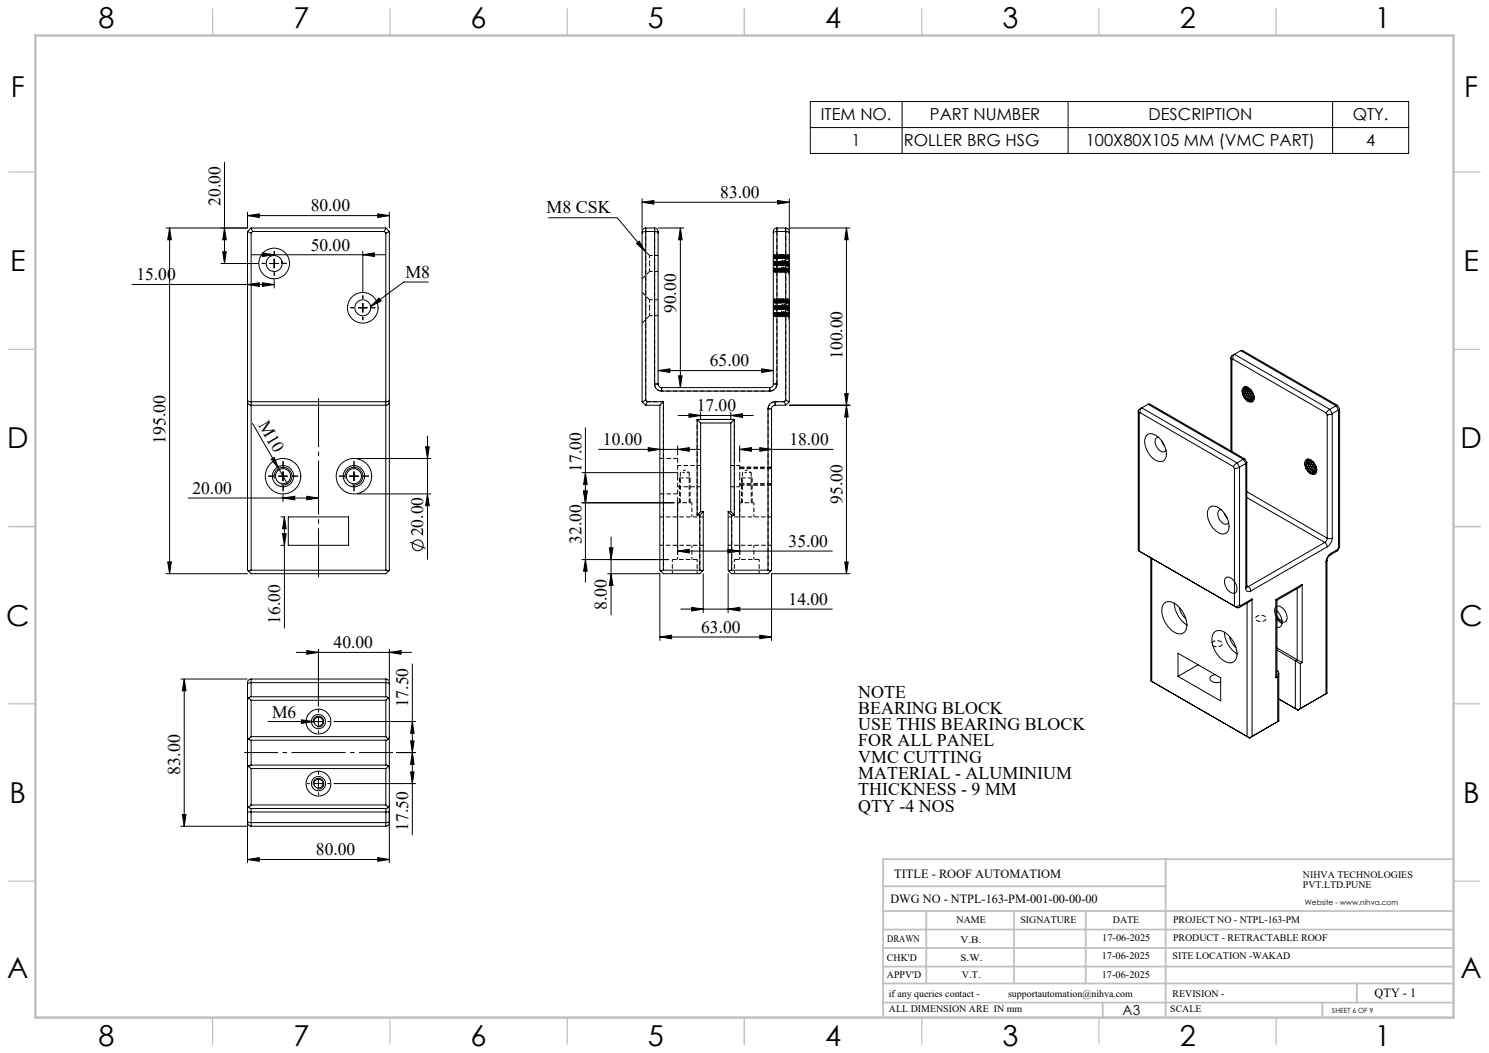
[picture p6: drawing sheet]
<svg xmlns="http://www.w3.org/2000/svg" width="420mm" height="297mm" viewBox="0 0 420 297" stroke-linecap="round" stroke-linejoin="round" font-family="sans-serif">
<g fill="none" stroke="#000" stroke-width=".28">
<path d="M228.6 28.6h168.7v14.7h-168.7zM228.6 36h168.7M254.5 28.6v14.7M301.3 28.6v14.7M375.9 28.6v14.7M63.3 45.8v28.5M69.8 59.8v4.5h-23M109.8 59.8v4.5M181.1 56.1v8.6M181.1 57h41.5M181.1 57l3.3-.5v1.1zM219.3 56.5l3.3 .5-3.3 .6z"/>
<path d="M222.6 56.1v8.6M47.8 64.3v97.5M47.8 64.3l.5 3.3h-1zM62.3 74.3h10.5M62.8 71h1l-.5 3.3zM63.3 64.3l.5 3.3h-1zM69.8 60.8l3.3-.5v1zM69.8 60.8h40M69.8 65.3l1 .4M69.8 65.3v95.5l.3 .3M70.8 64.3l.5 1M70.8 65.7v95.1"/>
<path d="M70.8 64.3h38M70.8 64.3l-1 1M71 71.9h37.7M71.3 65.3l-.5 .4M71.3 65.3h37.1M74 71.3l3.3 .6-3.3 .5zM74 79.8l3.3 .5-3.3 .5zM76.1 74.3h2.5M77.3 78.8v2.4M77.3 73.1v2.5M79.5 73.6l.1 .7M102.3 71.9l3.3-.6v1.1z"/>
<path d="M102.3 70.9v11.4M106.5 60.3l3.3 .5-3.3 .5zM108.4 65.3l.4 .4M108.8 64.3l-.4 1M108.8 65.7v95.1M108.8 64.3l1 1M109.8 65.3l-1 .4M109.8 65.3v95.5l-.3 .3M120.8 79.5h-6.9l-9.3 6.9M154.7 61.4h19.4l7.9 9.5M179.5 68.7l.8-.7 1.7 2.9zM181.1 65.7l.5-.3 .5-.1h2.9l.6 .4"/>
<path d="M182.1 64.3a1.08 1.08 0 0 0-1 1v48M182.1 64.3h2.5M182.1 64.3v48.6M184.6 64.3a.96 .96 0 0 1 1 1v43M184.6 64.3v44M185.6 64.3h7.3M191.9 64.3l.5 3.3h-1zM191.9 64.3v45M218.1 65.7l.5-.3 .5-.1h2.9l.6 .4M219.1 64.3a1.02 1.02 0 0 0-1 1v43M219.1 64.3h2.5M219.1 64.3v44"/>
<path d="M221.6 64.3a1.02 1.02 0 0 1 1 1v48M221.6 64.3v48.6M222.6 64.3h17.1M238.8 64.3l.5 3.3h-1zM238.8 64.3v97.5M37.2 80.3h40.1M69.8 80.3l3.3-.5v1zM101.1 86.8h2.5M102.3 85.6v2.4M104.5 86.1l.1 .7M106.9 84.1l.6 .8-2.9 1.5zM348.2 99.9l-.4 .7v.7"/>
<path d="M348.2 99.9l-.7 .4a.72 .72 0 0 0 0 1.2M348.2 99.9l26.9 15.6M350 98.9h.6l26.7 15.4M350 98.9l26.8 15.5M350 98.9l-1.8 1M69.8 112.9l.3 .3 .6 .1h38.3l.6-.1 .2-.3M69.8 113.3a1.02 1.02 0 0 0 1 1h38a.96 .96 0 0 0 1-1M71.2 119.4l7.4 12.7M181.1 113.3l1 1M182.1 112.9l-1 .4M182.1 114.3h4M182.1 112.9l.4 .4"/>
<path d="M182.5 113.3l-.4 1M182.5 113.3h4.6M184.6 108.3a1.99 1.99 0 0 0 2 2M184.6 108.3h1M185.6 108.3a1.02 1.02 0 0 0 1 1M185.6 104.5l3.3-.5v1.1zM185.6 104.5h32.5M186.1 114.3v46.5l.3 .3M186.6 109.3v1M186.6 110.3h30.5M186.6 109.3h30.5M187.1 113.3l-1 1"/>
<path d="M187.1 113.3v47.5M191.3 117.2h21.2M191.4 106h1l-.5 3.3zM194.3 116.7l3.3 .5-3.3 .5zM196.6 118.3l1 1M196.6 118.3h10.5M196.6 118.3v27M197.6 119.3h8.5M197.6 119.3v25M197.6 116.2v2.1M206.1 119.3v25M206.1 117.2l3.3-.5v1z"/>
<path d="M206.1 116.2v2.1M207.1 118.3l-1 1M207.1 118.3v27M214.8 104l3.3 .5-3.3 .6zM216.6 115.3h1M216.6 115.3v45.5M217.1 109.3v1M217.6 115.3v45.5l-.3 .3M218.1 108.3h1M218.1 108.3a1.02 1.02 0 0 1-1 1M218.6 113.3a1.99 1.99 0 0 0-2 2M218.6 113.3v1"/>
<path d="M218.6 114.3a1.02 1.02 0 0 0-1 1M218.6 113.3h2.6M218.6 114.3h3M219.1 108.3a2.05 2.05 0 0 1-2 2M221.2 113.3l.4 1M221.6 112.9l1 .4M221.6 112.9l-.4 .4M222.6 113.3l-1 1M222.6 114.3h17.1M238.3 111h1l-.5 3.3zM238.8 114.3l.5 3.3h-1zM321.1 116v39.1l.2 .4"/>
<path d="M321.3 116.6v38.9M321.6 116.4l26.3 15.2M321.6 116.4l-.3 .2M322.1 115a1.2 1.2 0 0 0-.5 1.4M322.1 115l-.8 .5a.7 .7 0 0 0 0 1.1M322.1 115l26.8 15.6M323.8 114h.6l26.7 15.4M323.8 114l26.9 15.5M323.8 114l-1.7 1M347.2 100.9v26.3M347.5 101.5v25.8M347.8 101.3l26.3 15.2"/>
<path d="M347.8 101.3l-.3 .2M350.4 110.1v.4a3.8 3.8 0 0 0 1.5 2.7M351.2 109.1a2.82 2.82 0 0 0 1.2 3.9 .91 .91 0 0 0 1.1-.1 .91 .91 0 0 0 .2-1.1l-.1-.3M351.2 109.1a2.85 2.85 0 0 0 1.9 4l.3-.1M351.4 109.1a2.93 2.93 0 0 0 2.1 3.8M351.5 109.1a2.94 2.94 0 0 0 2 3.8M351.7 109.2a3.3 3.3 0 0 0 1.9 3.4M351.8 109.2a3.3 3.3 0 0 0 1.9 3.3M352.1 109.3l.4 1.7 1.2 1.3M352.2 109.4a4 4 0 0 0 1.2 2.5l.3 .2M352.6 109.7l.5 1.4 .6 .5M353.6 111.3l-.9-1.4 .9 1.5"/>
<path d="M353.6 111.5a2.96 2.96 0 0 0-2.5-2.4 1.89 1.89 0 0 0-.3 2.8l1.1 1.3M353.6 111.5a1.49 1.49 0 0 1-.5 1.9l-1.2-.2M374.1 116.5l.3 .5M374.4 117v34.8M375.1 115.5l-1 1M375.1 115.5l.7 1.2M375.8 116.7l-1.4 .3M375.8 116.7v35.1M376.8 114.4l.5-.1 .6 1.1-.4 .2M376.8 114.4l.7 1.2M376.8 114.4l-1.7 1.1M377.5 115.6l-1.7 1.1"/>
<path d="M377.5 115.6v38.9M377.9 115.4v38.9M76.5 129.5l.9-.5 1.2 3.1zM77.4 135a2.51 2.51 0 0 1 2.2-3.2 2.51 2.51 0 0 1 2.7 2.7 2.51 2.51 0 0 1-3.1 2.2M78.6 132.1l2.5 4.4M78.6 134.3h2.5M79.8 139.6v1.9M79.8 133.1v2.5M86.5 140l3.3 .5-3.3 .5zM97.4 135a2.51 2.51 0 0 1 2.2-3.2 2.51 2.51 0 0 1 2.7 2.7 2.51 2.51 0 0 1-3.1 2.2M98.6 134.3h2.5M99.8 133.1v2.5"/>
<path d="M100.8 129.3h20.8M100.8 139.3h20.8M120.1 126h1l-.5 3.3zM120.6 139.3l.5 3.3h-1zM120.6 123v34.7M164.1 133.3h26.8M164.6 138.5h1l-.5 3.3zM165.1 133.3l.5 3.3h-1zM165.1 120.6v43.6M168.8 126.7h28.7M182.8 126.3l3.3 .4-3.3 .6zM191.1 125.8v2.5"/>
<path d="M191.1 126.7l3.3-.4v1zM208.6 126.7h26.4M208.6 125.8v4.5M208.6 138.3v18.2M208.6 126.7l3.3-.4v1zM214.3 126.3l3.3 .4-3.3 .6zM323.3 122.9a2.41 2.41 0 0 1 3.7 .6 5.4 5.4 0 0 1 1.5 6.1 2.43 2.43 0 0 1-3.6-.6 5.9 5.9 0 0 1-1.8-5.8zM326.8 123.4a1.14 1.14 0 0 0-.9 1.7 2.81 2.81 0 0 0 2.4 2.4l.6-.5M327.7 124.4l.7 1.3M347.9 131.6l.3 .5M348.2 132.1v38.9M348.9 130.6l-1 1"/>
<path d="M348.9 130.6l.7 1.2M349.6 131.8l-1.4 .3M349.6 131.8v38.8M350.7 129.5l.4-.1 .6 1-.3 .3M350.7 129.5l.7 1.2M350.7 129.5l-1.8 1.1M351.4 130.7l-1.8 1.1M351.4 130.7v35.2M351.7 130.5v34.9M351.7 138.7l22.7 13.1M368.1 130.5l.4 1.6 1.1 1.5M369.1 129.5a2.93 2.93 0 0 0 2.1 3.8"/>
<path d="M369.1 129.5a2.89 2.89 0 0 0 2.1 3.7M369.4 129.6a3.2 3.2 0 0 0 1.9 3.4M369.5 129.6a3.3 3.3 0 0 0 1.8 3.4M369.7 129.7l.5 1.8 1.2 1.1M369.9 129.8a3.7 3.7 0 0 0 1.3 2.6l.2 .1M370.2 130.1l.4 1 .7 .9M371.3 131.8l-.9-1.5 .9 1.5M371.3 131.9a2.98 2.98 0 0 0-2.5-2.4 1.89 1.89 0 0 0-.4 2.8l1.2 1.3M371.3 131.9a1.46 1.46 0 0 1-.6 1.9l-1.1-.2M371.3 131.9a1.06 1.06 0 0 1-.2 1.5 1.06 1.06 0 0 1-1.5-.3 2.68 2.68 0 0 1-.7-3.6 2.88 2.88 0 0 0 1.9 4l.3-.1M47.3 158.5h1l-.5 3.3zM53.1 140.5h36.7"/>
<path d="M79.2 145.8h1.1M79.2 153.8h1.1M79.7 150.5h1l-.5 3.3zM79.8 140.5l3.3-.5v1zM80.2 145.8l.5 3.3h-1zM80.2 145.8v31.4M81.3 145.8h17v8h-17zM115.6 152.9l4.4 1.8M164.1 141.8h26M164.1 157.8h24.5M165.1 157.8l.5 3.3h-1zM171.9 154.5h1l-.5 3.3z"/>
<path d="M172.4 151.5v21.9M191.1 140.3v16.2M191.1 155.4h43.7M191.1 155.4l3.3-.5v1.1zM196.6 145.3h.8M197.4 145.3v15.5M197.6 144.3l-1 1M197.6 144.3h.8M198.4 144.3l-1 1M198.4 144.3v16.5l-.3 .3M205.3 154.9l3.3 .5-3.3 .6zM205.4 144.3l1 1"/>
<path d="M205.4 144.3v16.5l.3 .3M205.4 144.3h.7M206.1 144.3l1 1M206.4 145.3h.7M206.4 145.3v15.5M238.3 158.5h1l-.5 3.3zM321.3 155.5l26.9 15.5M321.3 155.5l27.6 15.9M324.6 157.3v34.7M324.9 157.5v34.7M341.2 143.1a2.91 2.91 0 0 1 3.8 1.3 5.1 5.1 0 0 1 1.2 5.6 2.41 2.41 0 0 1-3.6-.6 5.8 5.8 0 0 1-1.8-5.8zM344.5 143.8a1.1 1.1 0 0 0-.9 1.6 2.73 2.73 0 0 0 2.4 2.4l.5-.4"/>
<path d="M345.3 144.8l.8 1.3M351.7 140.3l22 12.7M373.7 153l.6 .7 .1 .5M373.7 153l-21.6 12.4M374 158.5v37.2M374.3 158.1l-.3 .4M374.3 158.1v37.4M374.4 151.8l.5 .1 .9-.1M374.4 151.8l-.1 .5-.6 .7M374.4 154.2l-21.6 12.5M375.2 156.5l-.5 .6-.4 1M375.4 156.1a3.2 3.2 0 0 0-1.4 2.4"/>
<path d="M375.4 156.1l-.2 .4M375.8 151.8a3.2 3.2 0 0 1-1.4 2.4M377.3 155v.4M377.3 155.4l-2.1 1.1M377.3 155l-1.9 1.1M377.5 154.5l-.2 .5M377.8 154.4l-.5 .9M377.9 154.3l-.4 .2M46.8 161.8h23M70.1 161.1l.7 .7h38l.7-.7M70.8 160.8l-.7 .3M70.8 160.8h38"/>
<path d="M108.8 160.8l.7 .3M171.4 161.8h14.7v18.9M172.4 161.8l.5 3.3h-1zM186.1 179.7h31.5M186.1 179.7l3.3-.6v1.1zM186.4 161.1l.7 .7h10.3l.7-.7M187.1 160.8l-.7 .3M187.1 160.8h10.3M192 171.8h42.8M195.1 171.3l3.3 .5-3.3 .5zM197.4 160.8l.7 .3M198.4 161.8v11"/>
<path d="M205.4 171.8l3.3-.5v1zM205.4 161.8v11M205.7 161.1l.7 .7h10.2l.7-.7M206.4 160.8l-.7 .3M206.4 160.8h10.2M214.3 179.1l3.3 .6-3.3 .5zM216.6 160.8l.7 .3M239.7 161.8h-22.1v18.9M328.4 170.2a2.87 2.87 0 0 1 3.9 .8 6.3 6.3 0 0 1 2 7 2.44 2.44 0 0 1-3.7-.1 7.1 7.1 0 0 1-2.7-7.1zM331.2 170.1a8 8 0 0 0 3.6 6.2M332.7 171.3a5.1 5.1 0 0 0 1.8 3.1M342.5 178.4a2.9 2.9 0 0 1 4 .7 6.9 6.9 0 0 1 2.2 6.7 2.15 2.15 0 0 1-3.5 .5 6.7 6.7 0 0 1-2.9-7.7z"/>
<path d="M345.4 178.3a7.6 7.6 0 0 0 3.5 6.1M345.7 163a2.17 2.17 0 0 1 2.9 1.7 1.65 1.65 0 0 1-.6 2.6 3.2 3.2 0 0 1-2.3-4.3zM346.8 179.5a4.9 4.9 0 0 0 1.8 3.1M348.2 171l.7 .4M349.6 170.6l-.6 .4h-.8M349.6 170.6l.3 .2M349.9 170.8a.71 .71 0 0 1-1 .6M351.4 165.9a.85 .85 0 0 0 .4 .9 .85 .85 0 0 0 1-.1M351.7 165.4v.2M351.7 165.4l-.3 .5M351.7 165.2l.4 .2M351.8 170.1v37.6l.7 .4"/>
<path d="M352.1 165.4l.5 .6 .2 .7M352.1 165.4l-.4 .2M353.2 168.9l-.7 .8-3 1.7M353.2 168.9v38.8l-.7 .4M353.2 168.9l-3.3 1.9M359.8 171.3a1.62 1.62 0 0 1 2.5 .8 2.32 2.32 0 0 1 .1 3.3 3.1 3.1 0 0 1-2.9-3.2zM359.9 169.1l.3 .2M359.9 169.1v22.1M360.2 169.3v20.9l-.3 1M360.2 172.3a3.9 3.9 0 0 1 1.1 4.3l-1.1 .3M360.2 174.7l1.4 1.1M360.2 173.7l.8 1.1 .6 .3"/>
<path d="M365.9 166v20.1M367.3 164.8l-.7 .8-6.4 3.7M367.3 164.8v22.1M367.3 164.8l-7.4 4.3M50.9 191.5h18.9M52 191.5v41.5M52 191.5l.5 3.3h-1.1zM69.8 192.9l.6-.4h38.8l.6 .4M70.1 196.8l-.3 .7M70.1 196.8l.7 .7M70.8 196.5l-.7 .3M70.8 191.5a1.08 1.08 0 0 0-1 1v34.5"/>
<path d="M70.8 191.5v5M70.8 197.5v10.3M70.8 197.5h38M70.8 196.5h38M70.8 191.5h38M83.5 184h32.7M86.5 183.5l3.3 .5-3.3 .5zM89.8 183v16.3M108.8 196.5l.7 .3M108.8 191.5a1.02 1.02 0 0 1 1 1v34.5M108.8 191.5v5M108.8 197.5v10.3"/>
<path d="M109.5 196.8l.3 .7M109.5 196.8l-.7 .7M109.8 184l3.3-.5v1zM109.8 183v8.9M116.3 187.2v48.4M324.6 192l.3 .2M324.6 192l1 .6M324.9 192.2l27.6 15.9M332.3 184.3l12 6.9v6.5l-12-6.9zM338 187.5l-5.7 3.3M342.8 190.2a1.1 1.1 0 0 0-1.3 .6 1.1 1.1 0 0 0 .3 1.4l1 .3 1.5-.1M360.2 182.8l5.7 3.3"/>
<path d="M360.2 189.1l.2 .1M360.2 183.4l5.2 3M360.4 189.2a1.26 1.26 0 0 1 0 1.7M360.4 190.9l-.5 .3M360.4 190.9v12.6M360.4 189.2l-.2 .2M360.7 189.9v13.5M360.7 197.2l5.4 3.1M365.4 186.4v13.4l.7 .5M365.4 186.4l1.4 .8M365.9 186.1l1.4 .8M365.9 186.1l-.5 .3"/>
<path d="M366.8 199.8l-.7 .5M366.8 187.2v12.6M367.3 186.9l-.5 .3M374 195.7l-7.2 4.1M374.3 195.5l-.3 .2M374.3 195.5l-8.2 4.8M69.8 207.8l.3 .7M70.1 216.1l-.3 .7M70.1 208.5l.7 .3M70.1 216.1l.7 .7M70.8 215.8l-.7 .3M70.8 208.8v7"/>
<path d="M70.8 216.8v10.2M70.8 216.8h38M70.8 215.8h38M70.8 207.8l-.7 .7M70.8 207.8h38M70.8 208.8h38M75.5 203.5h15.8M85 203l3.3 .5-3.3 .5zM88.4 203.9a1.5 1.5 0 0 1 1.3-1.9 1.5 1.5 0 0 1 1.6 1.6 1.5 1.5 0 0 1-1.9 1.4M89.8 202.3v2.5M89.8 219.8v2.5M94.1 203.5h23.2"/>
<path d="M108.8 215.8l.7 .3M108.8 208.8v7M108.8 216.8v10.2M108.8 207.8l.7 .7M109.5 216.1l.3 .7M109.5 208.5l-.7 .3M109.5 216.1l-.7 .7M109.8 207.8l-.3 .7M111.8 212.3h5.5M115.8 217.7h1l-.5 3.3zM115.8 209h1l-.5 3.3zM116.3 212.3l.5 3.3h-1z"/>
<path d="M116.3 203.5l.5 3.3h-1zM352.5 208.1h.1M360.4 203.5l-7.9 4.6M360.7 203.4l-.3 .1M360.7 203.4l-1 .5M366.1 200.3h.1M50.9 233h18.9M51.4 229.7h1.1l-.5 3.3zM69.8 228v15.4M69.8 227l.3 .7M69.8 227v2h1M69.8 231.6l.8 .4h38.6l.6-.4"/>
<path d="M69.8 232a1.09 1.09 0 0 0 1 1M70.1 227.7l.7 .3M70.8 228v1M70.8 229v4M70.8 227l-.7 .7M70.8 227h38M70.8 228h38M70.8 229h38M70.8 233h38M88.4 221.4a1.51 1.51 0 0 1 1.3-1.9 1.51 1.51 0 0 1 1.6 1.7 1.51 1.51 0 0 1-1.9 1.3M88.6 221h2.5M94.1 221h23.2"/>
<path d="M108.8 228v1M108.8 229v4M108.8 227l.7 .7M109.5 227.7l-.7 .3M109.8 228v15.4M109.8 227l-.3 .7M109.8 227v2h-1M109.8 232a1.02 1.02 0 0 1-1 1M69.8 242.4l3.3-.5v1zM69.8 242.4h40M106.5 241.9l3.3 .5-3.3 .5z"/>
<circle cx="77.3" cy="74.3" r="2.26"/>
<circle cx="77.3" cy="74.3" r="4.3"/>
<circle cx="102.3" cy="86.8" r="4.3"/>
<circle cx="102.3" cy="86.8" r="2.25"/>
<circle cx="79.8" cy="134.3" r="3"/>
<circle cx="79.8" cy="134.3" r="2.12"/>
<circle cx="79.8" cy="134.3" r="5"/>
<circle cx="99.8" cy="134.3" r="3"/>
<circle cx="99.8" cy="134.3" r="2.12"/>
<circle cx="99.8" cy="134.3" r="5"/>
<circle cx="117.8" cy="153.8" r="1.54"/>
<circle cx="89.8" cy="203.5" r="3.5"/>
<circle cx="89.8" cy="203.5" r="1.99"/>
<circle cx="89.8" cy="203.5" r="1.25"/>
<circle cx="89.8" cy="221" r="3.5"/>
<circle cx="89.8" cy="221" r="1.26"/>
<circle cx="89.8" cy="221" r="1.99"/>
</g>
<g fill="none" stroke="#000" stroke-width=".28" stroke-dasharray="1.3 .6" stroke-dashoffset=".5" stroke-linecap="butt">
<path d="M182.1 65.3v-1M183.2 74.3v-2.3M183.2 76.5v-2.2M184.6 64.3v1M219.1 65.3v-1M221.6 64.3v1M222.4 72.1l.2 4M222.6 72.1v.9M183.2 86.8v-2.3M183.2 89v-2.2M222.4 84.6l.2 4M222.6 84.6v.9"/>
<path d="M184.6 108.3h1M186.6 110.3v-1M196.6 118.3v27M217.1 110.3v-1M217.6 115.3h-1M218.1 108.3h1M218.6 113.3v1M189.6 157.8v4M191.1 153.8v4M191.1 141.8v4M195.1 141.8h-4M195.1 157.8v-4"/>
<path d="M195.1 145.8v-4M197.4 145.3v15.5M207.1 145.3v-27M207.1 157.8v4M208.6 153.8v4M208.6 141.8v4M212.6 141.8h-4M212.6 157.8v-4M212.6 145.8v-4M196.6 161.8v-4M206.4 160.8v-15.5M214.1 161.8v-4"/>
</g>
<g fill="none" stroke="#000" stroke-width=".28" stroke-dasharray="1.3 .6" stroke-dashoffset="-.1" stroke-linecap="butt">
<path d="M218.1 76.9l.4-5.2M218.4 71.7l.3 5.2M218.8 72l.3 4.5 .3-4.4M219.3 76.9l.3-5.2M220.2 71.7l.4 5.2M220.4 76.5l.3-4.5 .3 4.5M221 76.5l.3-4.5 .3 4.5M221.3 76.9l.3-5.2M221.5 71.7l.3 5.2M221.9 72l.3 4.5 .3-4.4M222.2 71.7l.3 5.2M218.1 89.4l.4-5.2"/>
<path d="M218.4 84.2l.3 5.2M218.8 84.5l.3 4.5 .3-4.4M219.3 89.4l.3-5.2M220.2 84.2l.4 5.2M220.4 89l.3-4.5 .3 4.5M221 89l.3-4.5 .3 4.5M221.3 89.4l.3-5.2M221.5 84.2l.3 5.2M221.9 84.5l.3 4.5 .3-4.4M222.2 84.2l.3 5.2M208.6 136.4h9M208.6 131.8h9"/>
<path d="M208.6 136.8h9M217.6 132.2h-9"/>
</g>
<g fill="none" stroke="#000" stroke-width=".28" stroke-dasharray="1.3 .6" stroke-linecap="butt">
<path d="M218.1 76.9l.2-.4M218.3 76.5h.2M218.4 71.7l-.2 .4M218.5 71.7h-.1M218.5 71.7l.3 5.2M218.5 76.5l.2 .4M218.7 72.1l-.2-.4M218.7 76.9h.1M218.7 76.8l.3-5.1M218.8 76.9l.2-.4M218.8 76.8l.3-5.1M218.8 72h-.2"/>
<path d="M219 76.5h.1M219 71.7l-.2 .4M219 71.7l.3 5.2M219.1 71.7h-.1M219.1 71.7l.3 5.2M219.1 76.5l.2 .4M219.3 72.1v-.1M219.3 72.1l-.2-.4M219.3 76.9h.1M219.4 76.9l.2-.4M219.4 76.8l.3-5.1M219.4 72h-.1"/>
<path d="M219.6 76.5h.1M219.6 71.7l-.2 .4M219.6 71.7l.3 5.2M219.7 71.7h-.1M219.7 71.7l.3 5.2M219.7 76.5l.2 .4M219.9 72.1l-.2-.4M219.9 76.9h.1M219.9 76.9l.3-5.1M220 76.9l.2-.4M220 76.9l.3-5.1M220.1 72h-.2"/>
<path d="M220.2 76.5h.2M220.2 71.7l-.2 .4M220.3 71.7h-.1M220.3 71.7l.3 5.2M220.4 76.5l.2 .4M220.5 72.1l-.2-.4M220.6 76.8l.3-5.1M220.6 76.9l.2-.4M220.7 76.8l.3-5.1M220.7 72h-.2M220.8 76.5h.2M220.9 71.7l-.2 .4"/>
<path d="M220.9 71.7l.3 5.2M221 71.7h-.1M221 71.7l.3 5.2M221 76.5l.2 .4M221.1 72.1l.1-.1M221.2 72.1l-.2-.4M221.2 76.9h.1M221.2 76.9l.3-5.1M221.3 76.9l.2-.4M221.3 72h-.2M221.5 76.5h.1M221.5 71.7l-.2 .4"/>
<path d="M221.6 71.7h-.1M221.6 71.7l.3 5.2M221.6 76.5l.2 .4M221.8 72.1l-.2-.4M221.8 76.9h.1M221.8 76.9l.3-5.2M221.9 76.9l.2-.4M221.9 76.9l.3-5.2M221.9 72h-.1M222.1 76.5h.1M222.1 71.7l-.2 .4M222.1 71.7l.3 5.2"/>
<path d="M222.2 71.7h-.1M222.2 76.5l.2 .4M222.4 72.1l-.2-.4M222.4 76.9h.1M222.5 76.9l.2-.3M222.6 72h-.2M222.6 71.9l-.1 .2M218.1 89.4l.2-.4M218.3 89h.2M218.4 84.2l-.2 .4M218.5 84.2h-.1M218.5 84.2l.3 5.2"/>
<path d="M218.5 89l.2 .4M218.7 84.6l-.2-.4M218.7 89.4h.1M218.7 89.3l.3-5.1M218.8 89.4l.2-.4M218.8 89.3l.3-5.1M218.8 84.5h-.2M219 89h.1M219 84.2l-.2 .4M219 84.2l.3 5.2M219.1 84.2h-.1M219.1 84.2l.3 5.2"/>
<path d="M219.1 89l.2 .4M219.3 84.6v-.1M219.3 84.6l-.2-.4M219.3 89.4h.1M219.4 89.4l.2-.4M219.4 89.3l.3-5.1M219.4 84.5h-.1M219.6 89h.1M219.6 84.2l-.2 .4M219.6 84.2l.3 5.2M219.7 84.2h-.1M219.7 84.2l.3 5.2"/>
<path d="M219.7 89l.2 .4M219.9 84.6l-.2-.4M219.9 89.4h.1M219.9 89.4l.3-5.1M220 89.4l.2-.4M220 89.4l.3-5.1M220.1 84.5h-.2M220.2 89h.2M220.2 84.2l-.2 .4M220.3 84.2h-.1M220.3 84.2l.3 5.2M220.4 89l.2 .4"/>
<path d="M220.5 84.6l-.2-.4M220.6 89.3l.3-5.1M220.6 89.4l.2-.4M220.7 89.3l.3-5.1M220.7 84.5h-.2M220.8 89h.2M220.9 84.2l-.2 .4M220.9 84.2l.3 5.2M221 84.2h-.1M221 84.2l.3 5.2M221 89l.2 .4M221.1 84.6l.1-.1"/>
<path d="M221.2 84.6l-.2-.4M221.2 89.4h.1M221.2 89.4l.3-5.1M221.3 89.4l.2-.4M221.3 84.5h-.2M221.5 89h.1M221.5 84.2l-.2 .4M221.6 84.2h-.1M221.6 84.2l.3 5.2M221.6 89l.2 .4M221.8 84.6l-.2-.4M221.8 89.4h.1"/>
<path d="M221.8 89.4l.3-5.2M221.9 89.4l.2-.4M221.9 89.4l.3-5.2M221.9 84.5h-.1M222.1 89h.1M222.1 84.2l-.2 .4M222.1 84.2l.3 5.2M222.2 84.2h-.1M222.2 89l.2 .4M222.4 84.6l-.2-.4M222.4 89.4h.1M222.5 89.4l.2-.3"/>
<path d="M222.6 84.5h-.2M222.6 84.4l-.1 .2M182.6 113.3l-.5-.4M186.6 110.3a2 2 0 0 1-2-2M216.6 115.3a2 2 0 0 1 2-2M219.1 108.3a2 2 0 0 1-2 2M221.6 112.9l-.4 .4M186.1 139.3h5M191.1 134.3v-5M191.1 139.3v-5M191.1 129.3h-5M191.6 141.8v-7"/>
<path d="M194.6 141.8v-7M196.6 157.8h-7M209.1 141.8v-7M212.1 141.8v-7M214.1 157.8h-7"/>
</g>
<path d="M222.5 76.8l.1-1.9M222.5 89.3l.1-1.9" fill="none" stroke="#000" stroke-width=".28" stroke-dasharray="1.3 .6" stroke-dashoffset=".9" stroke-linecap="butt"/>
<path d="M183.2 76.5h2.4M185.6 72h-2.4M218.1 76l.2-4.2M183.2 89h2.4M185.6 84.5h-2.4M218.1 88.5l.2-4.2M196.6 145.3h.8M206.4 145.3h.7" fill="none" stroke="#000" stroke-width=".28" stroke-dasharray="1.3 .6" stroke-dashoffset=".4" stroke-linecap="butt"/>
<path d="M222.4 76.9l.2-3.9M222.4 89.4l.2-3.9M186.6 110.3h30.5M193.1 133.3h-1.2M194.4 133.3h-1.3M210.6 133.3h-1.2M211.9 133.3h-1.3" fill="none" stroke="#000" stroke-width=".28" stroke-dasharray="1.3 .6" stroke-dashoffset=".6" stroke-linecap="butt"/>
<g fill="none" stroke="#000" stroke-width=".28" stroke-dasharray="1.3 .6" stroke-dashoffset=".3" stroke-linecap="butt">
<path d="M218.2 72l.3 4.5M218.3 76.5l.3-4.4M218.5 76.5l.3-4.5M218.6 72.1l.4 4.4M219 76.5l.3-4.4M219.3 72.1l.3 4.4M219.4 72l.3 4.5M219.6 76.5l.3-4.5M219.7 76.5l.4-4.5M219.9 72l.3 4.5M220.1 72l.3 4.5M220.2 76.5l.3-4.5"/>
<path d="M220.5 72.1l.3 4.4M220.9 76.5l.2-4.4M221.2 72.1l.3 4.4M221.5 76.5l.3-4.5M221.6 76.5l.3-4.4M221.8 72l.3 4.5M222.1 76.5l.3-4.5M218.2 84.5l.3 4.5M218.3 89l.3-4.4M218.5 89l.3-4.5M218.6 84.6l.4 4.4M219 89l.3-4.4"/>
<path d="M219.3 84.6l.3 4.4M219.4 84.5l.3 4.5M219.6 89l.3-4.5M219.7 89l.4-4.5M219.9 84.5l.3 4.5M220.1 84.5l.3 4.5M220.2 89l.3-4.4M220.5 84.6l.3 4.4M220.9 89l.2-4.4M221.2 84.6l.3 4.4M221.5 89l.3-4.5M221.6 89l.3-4.4"/>
<path d="M221.8 84.5l.3 4.5M222.1 89l.3-4.5M221.2 113.3h-2.6M206.1 137.3h2.5M208.6 131.3h-2.5"/>
</g>
<g fill="none" stroke="#000" stroke-width=".28" stroke-dasharray="1.3 .6" stroke-dashoffset=".1" stroke-linecap="butt">
<path d="M181.1 78.6l2.1-2.1M183.2 72l-2.1-2M184.6 65.3v43M218.1 73.6l.2 2.9M181.1 91.1l2.1-2.1M183.2 84.5l-2.1-2M218.1 86.1l.2 2.9M207.1 118.3h-10.5M219.1 108.3v-43M194.6 134.8h-3M208.6 134.3v-3M208.6 137.3v-3"/>
<path d="M212.1 134.8h-3"/>
</g>
<path d="M187.1 113.3h-4.5M191.1 137.3h6.5M191.9 133.3v8.5M197.6 131.3h-6.5M209.4 133.3v8.5M194.4 141.8v-8.5M198.4 153.8h-12.3M198.4 145.8h-12.3M211.9 141.8v-8.5M217.6 153.8h-12.2M217.6 145.8h-12.2" fill="none" stroke="#000" stroke-width=".28" stroke-dasharray="1.3 .6" stroke-dashoffset=".2" stroke-linecap="butt"/>
<path d="M221.6 65.3v47.6M182.1 112.9v-47.6M216.6 115.3v45.5M193.1 132.5l-1.2 .8M194.4 133.3l-1.3-.8M210.6 132.5l-1.2 .8M211.9 133.3l-1.3-.8M187.1 160.8v-47.5M356.7 175a.76 .76 0 0 0 .4-.9 .76 .76 0 0 0-.9-.5 1.37 1.37 0 0 0-2 1 2.03 2.03 0 0 0 2.5 .4M344.3 182.2a.76 .76 0 0 0 .4-1 .76 .76 0 0 0-.9-.4 1.37 1.37 0 0 0-2 1 2.03 2.03 0 0 0 2.5 .4" fill="none" stroke="#000" stroke-width=".28" stroke-dasharray="1.3 .6" stroke-dashoffset=".7" stroke-linecap="butt"/>
<path d="M89.8 162.8v-50.5" fill="none" stroke="#000" stroke-width=".28" stroke-dasharray="15.2 1.3 1.3 1.3" stroke-dashoffset="1.4" stroke-linecap="butt"/>
<path d="M68.8 212.3h42" fill="none" stroke="#000" stroke-width=".28" stroke-dasharray="15.2 1.3 1.3 1.3" stroke-dashoffset="5.7" stroke-linecap="butt"/>
<g fill="none" stroke="#000" stroke-width=".28" stroke-dasharray="15.2 1.3 1.3 1.3" stroke-linecap="butt">
<path d="M74.8 74.3h-1M77.3 71.8v-1M77.3 76.8v1M79.8 74.3h1M99.8 86.8h-1M102.3 84.3v-1M102.3 89.3v1M104.8 86.8h1M77.3 134.3h-1.7M79.8 131.8v-1.8M79.8 136.8v1.7M82.3 134.3h1.8"/>
<path d="M97.3 134.3h-1.7M99.8 131.8v-1.8M99.8 136.8v1.7M102.3 134.3h1.8M87.3 203.5h-.7M89.8 201v-.7M89.8 206v.8M89.8 218.5v-.7M92.3 203.5h.8M87.3 221h-.7M89.8 223.5v.8M92.3 221h.8"/>
</g>
<g fill="none" stroke="#c0c0c0" stroke-width=".35">
<path d="M60 2.5v7.5M110 2.5v7.5M160 2.5v7.5M210 2.5v7.5M260 2.5v7.5M310 2.5v7.5M360 2.5v7.5M2.5 48.5h7.5M410 48.5h7.5M2.5 98.5h7.5M410 98.5h7.5M2.5 148.5h7.5"/>
<path d="M410 148.5h7.5M2.5 198.5h7.5M410 198.5h7.5M2.5 248.5h7.5M410 248.5h7.5M60 287v7.5M110 287v7.5M160 287v7.5M210 287v7.5M260 287v7.5M310 287v7.5M360 287v7.5"/>
</g>
<g fill="none" stroke="#c0c0c0" stroke-width=".5">
<path d="M249.1 257h160.9M249.1 250h79.7M261.3 257v20.4M286 257v20.4M306.2 257v20.4M328.8 242.3v44.7M410 242.3h-160.9v44.7M249.1 272.6h160.9M249.1 267.4h160.9M249.1 262.2h160.9M249.1 277.4h160.9M382.7 277.4v5.4"/>
<path d="M249.1 282.8h160.9M311 282.8v4.2M373 282.8v4.2"/>
</g>
<path d="M10 10h400v277h-400z" fill="none" stroke="#c0c0c0" stroke-width=".7"/>
<g fill="#000">
<path d="M179.5 68.7l.8-.7 1.7 2.9zM106.9 84.1l.6 .8-2.9 1.5zM76.5 129.5l.9-.5 1.2 3.1zM85 203l3.3 .5-3.3 .5z"/>
<path d="M47.8 64.3l.5 3.3h-1zM47.3 158.5h1l-.5 3.3z"/>
<path d="M62.8 71h1l-.5 3.3zM63.3 64.3l.5 3.3h-1z"/>
<path d="M69.8 60.8l3.3-.5v1zM106.5 60.3l3.3 .5-3.3 .5zM74 71.3l3.3 .6-3.3 .5zM102.3 71.9l3.3-.6v1.1zM79.8 140.5l3.3-.5v1zM86.5 140l3.3 .5-3.3 .5z"/>
<path d="M191.9 64.3l.5 3.3h-1zM191.4 106h1l-.5 3.3zM238.8 64.3l.5 3.3h-1zM238.3 111h1l-.5 3.3zM238.8 114.3l.5 3.3h-1zM238.3 158.5h1l-.5 3.3zM165.1 133.3l.5 3.3h-1zM164.6 138.5h1l-.5 3.3z"/>
<path d="M74 79.8l3.3 .5-3.3 .5zM69.8 80.3l3.3-.5v1z"/>
<path d="M185.6 104.5l3.3-.5v1.1zM214.8 104l3.3 .5-3.3 .6zM182.8 126.3l3.3 .4-3.3 .6zM191.1 126.7l3.3-.4v1zM191.1 155.4l3.3-.5v1.1zM205.3 154.9l3.3 .5-3.3 .6zM208.6 126.7l3.3-.4v1zM214.3 126.3l3.3 .4-3.3 .6zM186.1 179.7l3.3-.6v1.1zM214.3 179.1l3.3 .6-3.3 .5zM181.1 57l3.3-.5v1.1zM219.3 56.5l3.3 .5-3.3 .6z"/>
<path d="M194.3 116.7l3.3 .5-3.3 .5zM206.1 117.2l3.3-.5v1z"/>
<path d="M80.2 145.8l.5 3.3h-1zM79.7 150.5h1l-.5 3.3zM120.1 126h1l-.5 3.3zM120.6 139.3l.5 3.3h-1z"/>
<path d="M165.1 157.8l.5 3.3h-1zM164.6 138.5h1l-.5 3.3z"/>
<path d="M171.9 154.5h1l-.5 3.3zM172.4 161.8l.5 3.3h-1z"/>
<path d="M195.1 171.3l3.3 .5-3.3 .5zM205.4 171.8l3.3-.5v1z"/>
<path d="M51.4 229.7h1.1l-.5 3.3zM52 191.5l.5 3.3h-1.1z"/>
<path d="M115.8 217.7h1l-.5 3.3zM116.3 212.3l.5 3.3h-1zM115.8 209h1l-.5 3.3zM116.3 203.5l.5 3.3h-1z"/>
<path d="M69.8 242.4l3.3-.5v1zM106.5 241.9l3.3 .5-3.3 .5zM86.5 183.5l3.3 .5-3.3 .5zM109.8 184l3.3-.5v1z"/>
</g>
<g font-size="8.1">
<text x="27.8" y="8">8</text>
<text x="82.8" y="8">7</text>
<text x="132.8" y="8">6</text>
<text x="182.8" y="8">5</text>
<text x="232.8" y="8">4</text>
<text x="282.8" y="8">3</text>
<text x="332.8" y="8">2</text>
<text x="387.8" y="8">1</text>
<text x="3" y="27.2">F</text>
<text x="413" y="27.2">F</text>
<text x="2.8" y="76.5">E</text>
<text x="412.8" y="76.5">E</text>
<text x="2" y="126.5">D</text>
<text x="412" y="126.5">D</text>
<text x="1.7" y="176.5">C</text>
<text x="411.7" y="176.5">C</text>
<text x="2.7" y="226.5">B</text>
<text x="412.7" y="226.5">B</text>
<text x="2" y="275.7">A</text>
<text x="412" y="275.7">A</text>
<text x="27.8" y="295">8</text>
<text x="82.8" y="295">7</text>
<text x="132.8" y="295">6</text>
<text x="182.8" y="295">5</text>
<text x="232.8" y="295">4</text>
<text x="282.8" y="295">3</text>
<text x="332.8" y="295">2</text>
<text x="387.8" y="295">1</text>
</g>
<g font-size="5">
<text x="154.2" y="60.2">M8 CSK</text>
<text x="114.3" y="78.3">M8</text>
<text x="46.7" y="125.3" transform="rotate(-90 46.7 125.3)">195.00</text>
<text x="171.2" y="172.1" transform="rotate(-90 171.2 172.1)">8.00</text>
<text x="242.1" y="196.8">NOTE</text>
<text x="242.1" y="201.3">BEARING BLOCK</text>
<text x="242.1" y="205.9">USE THIS BEARING BLOCK</text>
<text x="242.1" y="210.5">FOR ALL PANEL</text>
<text x="242.1" y="215.1">VMC CUTTING</text>
<text x="50.8" y="218.5" transform="rotate(-90 50.8 218.5)">83.00</text>
<text x="242.1" y="219.7">MATERIAL - ALUMINIUM</text>
<text x="242.1" y="224.3">THICKNESS - 9 MM</text>
<text x="242.1" y="228.9">QTY -4 NOS</text>
</g>
<g font-size="4.9">
<text x="62.2" y="58.1" transform="rotate(-90 62.2 58.1)">20.00</text>
<text x="87.6" y="59.6">80.00</text>
<text x="203.2" y="55.9">83.00</text>
<text x="87.6" y="70.7">50.00</text>
<text x="38.5" y="79.1">15.00</text>
<text x="190.8" y="88.3" transform="rotate(-90 190.8 88.3)">90.00</text>
<text x="237.6" y="101.2" transform="rotate(-90 237.6 101.2)">100.00</text>
<text x="200.2" y="103.3">65.00</text>
<text x="72.8" y="119.9" transform="rotate(60 72.8 119.9)">M10</text>
<text x="196.5" y="116">17.00</text>
<text x="170.1" y="125.6">10.00</text>
<text x="222.7" y="125.6">18.00</text>
<text x="164" y="133" transform="rotate(-90 164 133)">17.00</text>
<text x="54.3" y="139.3">20.00</text>
<text x="237.6" y="142.1" transform="rotate(-90 237.6 142.1)">95.00</text>
<text x="119.4" y="151.3" transform="rotate(-90 119.4 151.3)">20.00</text>
<text x="164" y="153.4" transform="rotate(-90 164 153.4)">32.00</text>
<text x="222.4" y="154.3">35.00</text>
<text x="222.4" y="170.6">14.00</text>
<text x="79.1" y="175.9" transform="rotate(-90 79.1 175.9)">16.00</text>
<text x="197.8" y="178.5">63.00</text>
<text x="94.1" y="182.8">40.00</text>
<text x="76.7" y="202.4">M6</text>
<text x="115.2" y="199.5" transform="rotate(-90 115.2 199.5)">17.50</text>
<text x="115.2" y="234.3" transform="rotate(-90 115.2 234.3)">17.50</text>
<text x="89.1" y="241.2">80.00</text>
</g>
<g font-size="4.7">
<text x="231.6" y="34">ITEM NO.</text>
<text x="262.3" y="34">PART NUMBER</text>
<text x="324" y="34">DESCRIPTION</text>
<text x="381.6" y="34">QTY.</text>
<text x="240.2" y="41.3">1</text>
<text x="255" y="41.3">ROLLER BRG HSG</text>
<text x="306.3" y="41.3">100X80X105 MM (VMC PART)</text>
<text x="385.3" y="41.3">4</text>
</g>
<text font-size="3.9" x="316.7" y="286.4">A3</text>
<g font-size="3.5">
<text x="252.2" y="247.6">TITLE - ROOF AUTOMATIOM</text>
<text x="251.2" y="254.7">DWG NO - NTPL-163-PM-001-00-00-00</text>
<text x="387.7" y="281.1">QTY - 1</text>
</g>
<g font-size="2.8">
<text x="367.5" y="247.6">NIHVA TECHNOLOGIES</text>
<text x="367.5" y="250.5">PVT.LTD.PUNE</text>
<text x="269.8" y="260.3">NAME</text>
<text x="287.8" y="260.3">SIGNATURE</text>
<text x="313.9" y="260.4">DATE</text>
<text x="330.9" y="260.4">PROJECT NO - NTPL-163-PM</text>
<text x="250.3" y="265.6">DRAWN</text>
<text x="270.9" y="266.1">V.B.</text>
<text x="310.9" y="265.5">17-06-2025</text>
<text x="330.9" y="265.5">PRODUCT - RETRACTABLE ROOF</text>
<text x="250.2" y="271.1">CHK'D</text>
<text x="250.2" y="275.8">APPV'D</text>
<text x="270.9" y="271.1">S.W.</text>
<text x="271.3" y="275.8">V.T.</text>
<text x="310.8" y="270.6">17-06-2025</text>
<text x="310.8" y="275.8">17-06-2025</text>
<text x="330.7" y="270.6">SITE LOCATION -WAKAD</text>
<text x="250.7" y="281.1">if any queries contact -</text>
<text x="284.3" y="281.1">supportautomation@nihva.com</text>
<text x="330.7" y="281.1">REVISION -</text>
<text x="250.7" y="285.6">ALL DIMENSION ARE IN mm</text>
<text x="330.1" y="285.6">SCALE</text>
</g>
<text font-size="2.1" x="368.1" y="255.1">Website - www.nihva.com</text>
<text font-size="2" x="375.7" y="285.6">SHEET 6 OF 9</text>
</svg>
